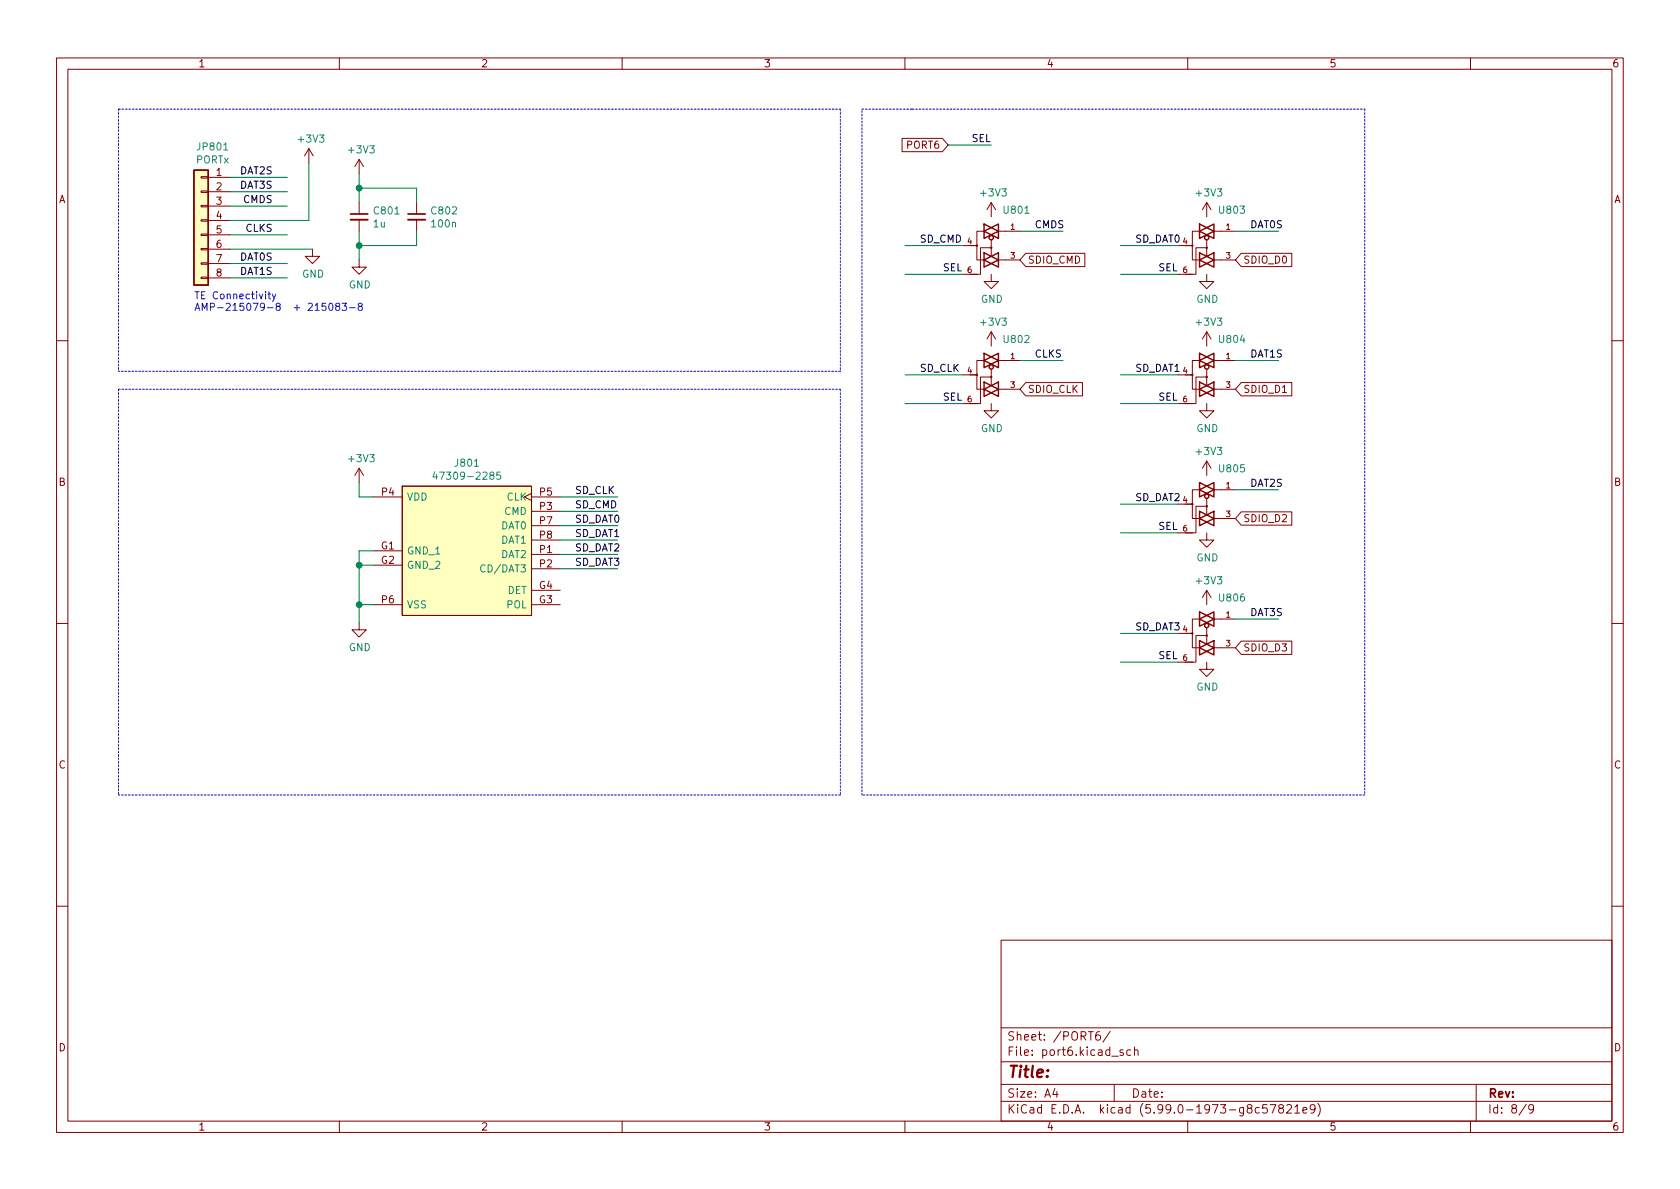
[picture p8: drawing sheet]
<svg xmlns="http://www.w3.org/2000/svg" width="297mm" height="210mm" viewBox="0 0 297 210" stroke-linecap="round" stroke-linejoin="round" font-family="sans-serif">
<g fill="none" stroke="#840000" stroke-width=".18">
<path d="M10 10.2h277v190.1h-277zM12 12.2h273v186.1h-273zM60 10.2v2M110 10.2v2M160 10.2v2M210 10.2v2M260 10.2v2M35.6 36.3h1.2v.3h-1.2zM35.6 33.8h1.2v.2h-1.2zM35.6 31.2h1.2v.3h-1.2zM35.6 38.9h1.2v.2h-1.2zM36.8 31.4h3.8"/>
<path d="M36.8 33.9h3.8M36.8 36.4h3.8M36.8 39h3.8M54.6 26.3l-.8 1.3M54.6 26.3v2.5M54.6 26.3l.8 1.3M63.5 28.2v2.5M63.5 35.8v2M63.5 38.9v2M63.5 28.2l-.8 1.3M63.5 28.2l.8 1.3M73.7 35.8v2"/>
<path d="M73.7 38.9v2M159.5 24.5h7.1l1 1.1-1 1.2h-7.1zM175.3 35.8l-.8 1.3M175.3 35.8v2.5M175.3 35.8l.7 1.3M213.4 35.8v2.5M213.4 35.8l-.8 1.3M213.4 35.8l.7 1.3M35.6 43.9h1.2v.3h-1.2zM35.6 46.5h1.2v.2h-1.2zM35.6 49h1.2v.3h-1.2zM35.6 41.4h1.2v.3h-1.2z"/>
<path d="M36.8 41.5h3.8M36.8 44.1h3.8M36.8 46.6h3.8M36.8 49.1h3.8M55.2 44.1v1.2h1.3l-1.3 1.3-1.2-1.3h1.2M63.5 46v1.2h1.3l-1.3 1.3-1.3-1.3h1.3M170.2 43.4h2.5M174 40.9h-1.3v5.1h1.3M175.3 48.5v1.3h1.2l-1.2 1.2-1.3-1.2h1.3M175.3 42.4v2.9M175.3 43.8h-1.9v4.7h-3.2M175.3 58.7v2.5"/>
<path d="M175.3 58.7l-.8 1.2M175.3 58.7l.7 1.2M176.5 46h3.8M176.5 40.9h3.8M181.4 44.8h10.4v2.3h-10.4l-1.1-1.1zM208.3 43.4h2.5M212.1 40.9h-1.3v5.1h1.3M213.4 48.5v1.3h1.2l-1.2 1.2-1.3-1.2h1.3M213.4 42.4v2.9M213.4 43.8h-1.9v4.7h-3.2M213.4 58.7v2.5M213.4 58.7l-.8 1.2"/>
<path d="M213.4 58.7l.7 1.2M214.6 46h3.8M214.6 40.9h3.8M219.5 44.8h8.9v2.3h-8.9l-1.1-1.1zM10 60.2h2M170.2 66.3h2.5M174 63.7h-1.3v5.1h1.3M175.3 65.3v2.9M175.3 66.7h-1.9v4.7h-3.2M175.3 71.4v1.2h1.2l-1.2 1.3-1.3-1.3h1.3M176.5 68.8h3.8M176.5 63.7h3.8"/>
<path d="M181.4 67.7h10v2.3h-10l-1.1-1.2zM208.3 66.3h2.5M212.1 63.7h-1.3v5.1h1.3M213.4 71.4v1.2h1.2l-1.2 1.3-1.3-1.3h1.3M213.4 65.3v2.9M213.4 66.7h-1.9v4.7h-3.2M214.6 68.8h3.8M214.6 63.7h3.8M219.5 67.7h8.9v2.3h-8.9l-1.1-1.2zM285 60.2h2M63.5 82.8v2.5M63.5 82.8l-.8 1.3"/>
<path d="M63.5 82.8l.8 1.3M66 97.4h5.1M66 99.9h5.1M66 87.9h5.1M71.1 86h22.9v22.8h-22.9zM94 87.2l-1.3 .7 1.3 .6M94 98h5.1M94 90.4h5.1M94 87.9h5.1M94 93h5.1M94 95.5h5.1M208.3 89.1h2.5"/>
<path d="M212.1 86.6h-1.3v5.1h1.3M213.4 88.1v3M213.4 89.5h-1.9v4.7h-3.2M213.4 94.2v1.3h1.2l-1.2 1.3-1.3-1.3h1.3M213.4 81.5v2.6M213.4 81.5l-.8 1.3M213.4 81.5l.7 1.3M214.6 91.7h3.8M214.6 86.6h3.8M219.5 90.5h8.9v2.4h-8.9l-1.1-1.2zM10 110.2h2M63.5 110.1v1.3h1.3l-1.3 1.2-1.3-1.2h1.3"/>
<path d="M66 106.9h5.1M94 106.9h5.1M94 104.4h5.1M94 100.6h5.1M208.3 112h2.5M212.1 109.5h-1.3v5h1.3M213.4 111v2.9M213.4 112.4h-1.9v4.7h-3.2M213.4 117.1v1.3h1.2l-1.2 1.2-1.3-1.2h1.3M213.4 104.4l-.8 1.3M213.4 104.4v2.5M213.4 104.4l.7 1.3"/>
<path d="M214.6 114.5h3.8M214.6 109.5h3.8M219.5 113.4h8.9v2.3h-8.9l-1.1-1.2zM285 110.2h2M10 160.2h2M177 166.3h108v32h-108zM285 160.2h2M60 198.3v2M110 198.3v2M160 198.3v2M177 194.8h108M177 191.8h108"/>
<path d="M177 187.8h108M177 181.8h108M186.5 192.5l-.4 1h1M186.9 193v1M194.4 182.4a.59 .59 0 0 0-.7 .7v.5l.2 .3h.4l.2-.1 .1-.5-.2-.2-.4-.1-.3 .3M196.3 182.4l-1.3 1.9M197 191.8v3M198.6 185.7l-.4-.1-.2 .2 .1 .3 .5 .1v.4h-.6M199.9 185.7l-.4-.1-.3 .3v.4l.2 .3h.5M200.6 185.8l.2-.2 .3 .1 .1 .9M200.6 185.1v1.5M210 198.3v2"/>
<path d="M222.6 195.9l-.4-.1-.3 .3v.4l.2 .3h.5M224 195.3h-.7l-.1 .7 .2-.1 .5 .1 .2 .2-.1 .5-.2 .1-.6-.1M224.6 195.3h1l-.7 1.5M226.4 196l-.3-.3v-.2l.3-.2 .4 .1 .1 .2v.2l-.7 .2-.1 .3v.2l.3 .3h.2l.3-.3v-.4l-.3-.1M227.5 195.5l.6-.2 .2 .2 .1 .3-1 1h1M228.9 195.8l.5-.5v1.5M228.9 196.8h.9M230.4 196.3l.7-.1-.1-.3-.4-.1-.2 .2v.8h.6M232.5 196l-.3 .3h-.3l-.3-.3 .2-.6 .4-.1 .2 .2a.99 .99 0 0 1-.3 1.3h-.3M233 195.1a1.72 1.72 0 0 1 0 2.3M260 198.3v2M261 191.8v6.5"/>
<path d="M269.9 195.3l-1.3 1.9M271.2 196l-.3 .3h-.3l-.3-.3 .1-.6 .5-.1 .2 .2a.99 .99 0 0 1-.4 1.3h-.3"/>
<circle cx="172.7" cy="43.4" r=".13"/>
<circle cx="175.3" cy="43.8" r=".13"/>
<circle cx="210.8" cy="43.4" r=".13"/>
<circle cx="213.4" cy="43.8" r=".13"/>
<circle cx="172.7" cy="66.3" r=".13"/>
<circle cx="175.3" cy="66.7" r=".13"/>
<circle cx="210.8" cy="66.3" r=".13"/>
<circle cx="213.4" cy="66.7" r=".13"/>
<circle cx="210.8" cy="89.1" r=".13"/>
<circle cx="213.4" cy="89.5" r=".13"/>
<circle cx="210.8" cy="112" r=".13"/>
<circle cx="213.4" cy="112.4" r=".13"/>
</g>
<g fill="none" stroke="#840000" stroke-width=".25">
<path d="M34.3 30.1h2.5v20.3h-2.5zM174 39.6l1.3 .7-1.3 .6zM212.1 39.6l1.3 .7-1.3 .6zM174 46l1.3 .6-1.3 .6zM174 44.7l1.3 .6-1.3 .7zM174 40.9l1.3 .6-1.3 .7zM175.3 46.6l1.2-.6v1.2zM175.3 45.3l1.2-.6v1.3zM175.3 41.5l1.2-.6v1.3zM175.3 40.3l1.2-.7v1.3zM212.1 46l1.3 .6-1.3 .6zM212.1 44.7l1.3 .6-1.3 .7z"/>
<path d="M212.1 40.9l1.3 .6-1.3 .7zM213.4 46.6l1.2-.6v1.2zM213.4 45.3l1.2-.6v1.3zM213.4 41.5l1.2-.6v1.3zM213.4 40.3l1.2-.7v1.3zM174 68.8l1.3 .7-1.3 .6zM174 67.6l1.3 .6-1.3 .6zM174 63.7l1.3 .7-1.3 .6zM174 62.5l1.3 .6-1.3 .6zM175.3 69.5l1.2-.7v1.3zM175.3 68.2l1.2-.6v1.2zM175.3 64.4l1.2-.7v1.3z"/>
<path d="M175.3 63.1l1.2-.6v1.2zM212.1 68.8l1.3 .7-1.3 .6zM212.1 67.6l1.3 .6-1.3 .6zM212.1 63.7l1.3 .7-1.3 .6zM212.1 62.5l1.3 .6-1.3 .6zM213.4 69.5l1.2-.7v1.3zM213.4 68.2l1.2-.6v1.2zM213.4 64.4l1.2-.7v1.3zM213.4 63.1l1.2-.6v1.2zM212.1 91.7l1.3 .6-1.3 .7zM212.1 90.4l1.3 .7-1.3 .6zM212.1 86.6l1.3 .6-1.3 .7z"/>
<path d="M212.1 85.3l1.3 .7-1.3 .6zM213.4 92.3l1.2-.6v1.3zM213.4 91.1l1.2-.7v1.3zM213.4 87.2l1.2-.6v1.3zM213.4 86l1.2-.7v1.3zM212.1 114.5l1.3 .7-1.3 .6zM212.1 113.3l1.3 .6-1.3 .6zM212.1 109.5l1.3 .6-1.3 .6zM212.1 108.2l1.3 .6-1.3 .7zM213.4 115.2l1.2-.7v1.3zM213.4 113.9l1.2-.6v1.2zM213.4 110.1l1.2-.6v1.2z"/>
<path d="M213.4 108.8l1.2-.6v1.3z"/>
<circle cx="175.3" cy="42" r=".38"/>
<circle cx="213.4" cy="42" r=".38"/>
<circle cx="175.3" cy="64.9" r=".38"/>
<circle cx="213.4" cy="64.9" r=".38"/>
<circle cx="213.4" cy="87.8" r=".38"/>
<circle cx="213.4" cy="110.6" r=".38"/>
</g>
<g fill="#ffffbf" stroke="#ffffbf" stroke-width=".18">
<path d="M71.1 86h22.9v22.8h-22.9z"/>
<path d="M34.3 30.1h2.5v20.3h-2.5z"/>
</g>
<path d="M76.9 83.4l-.3 .9h.7M77.2 83.9v.9M88.5 83.5h-.6l-.1 .6 .2-.1h.4l.1 .2v.4l-.2 .2-.5-.2M85.8 100a.6 .6 0 0 0-.9 .4 .6 .6 0 0 0 .6 .8l.3-.2" fill="none" stroke="#008484" stroke-width=".18"/>
<path d="M62 38.9h3M72.1 38.9h3.1" fill="none" stroke="#840000" stroke-width=".33"/>
<path d="M62 37.8h3M72.1 37.8h3.1" fill="none" stroke="#840000" stroke-width=".3"/>
<path d="M47.4 52h.5M47.5 51.6v1.1l.4 .1M48.2 52l.3 .8M48.8 52l-.5 1.2-.1 .1M57.6 53.6h-.6l-.1 .6 .2-.1 .4 .1 .1 .1v.5l-.2 .1-.5-.1M58.3 53.7l.1-.1a.68 .68 0 0 1 .5 .7 .68 .68 0 0 1-.5 .6l-.1-.1-.2-.4zM59.6 54.2l-.3-.3 .1-.2 .2-.1 .3 .1 .2 .2-.1 .1-.5 .2-.2 .2 .1 .4 .2 .1h.2l.3-.2-.1-.4-.2-.1M60.5 53.6h.8l-.4 .5 .3 .1v.6l-.2 .1-.5-.1M61.8 54.4h1M63.6 54.2l-.3-.3 .1-.2 .2-.1 .3 .1 .2 .2-.1 .1-.5 .2-.2 .2v.3l.3 .2h.2l.3-.2v-.3l-.3-.2" fill="none" stroke="#0000bf" stroke-width=".18"/>
<g fill="none" stroke="#0000bf" stroke-width=".18" stroke-dasharray=".3 .3">
<path d="M21 19.3v46.4M21 19.3h127.6M148.6 19.3v46.4M152.4 19.3h8.9M161.3 19.3h80M241.3 19.3v121.3M21 68.8v71.8M21 68.8h127.6M148.6 68.8v71.8M148.6 65.7h-127.6M148.6 140.6h-127.6M152.4 140.6v-121.3"/>
<path d="M241.3 140.6h-88.9"/>
</g>
<g fill="none" stroke="#008400" stroke-width=".18">
<path d="M40.6 36.4h10.2M40.6 33.9h10.2M40.6 31.4h10.2M54.6 28.8v10.2h-14M63.5 30.7v5.1M63.5 33.3h10.2v2.5M167.6 25.6h7.7M40.6 49.1h10.2M40.6 46.6h10.2M40.6 44.1h14.6M40.6 41.5h10.2M63.5 40.9v5.1"/>
<path d="M73.7 40.9v2.5h-10.2M160 43.4h10.2M160 48.5h10.2M180.3 40.9h7.7M198.1 43.4h10.2M198.1 48.5h10.2M218.4 40.9h7.7M160 66.3h10.2M160 71.4h10.2M180.3 63.7h7.7M198.1 66.3h10.2M198.1 71.4h10.2"/>
<path d="M218.4 63.7h7.7M63.5 99.9h2.5M63.5 85.3v2.6h2.5M66 97.4h-2.5v12.7M99.1 95.5h10.1M99.1 93h10.1M99.1 90.4h10.1M99.1 98h10.1M99.1 87.9h10.1M198.1 89.1h10.2M198.1 94.2h10.2M218.4 86.6h7.7"/>
<path d="M63.5 106.9h2.5M99.1 100.6h10.1M198.1 112h10.2M198.1 117.1h10.2M218.4 109.5h7.7"/>
</g>
<g fill="#008400" stroke="#008400" stroke-width=".18">
<circle cx="63.5" cy="43.4" r=".51"/>
<circle cx="63.5" cy="33.3" r=".51"/>
<circle cx="63.5" cy="99.9" r=".51"/>
<circle cx="63.5" cy="106.9" r=".51"/>
</g>
<text font-size="2.8" fill="#840000" x="178" y="190.6">Title:</text>
<g font-size="2.1" fill="#840000">
<text x="178" y="184">Sheet: /PORT6/</text>
<text x="178" y="186.7">File: port6.kicad_sch</text>
<text x="178" y="196.9">KiCad E.D.A. kicad (5.99.0-1973-g8c57821e9)</text>
<text x="178" y="194.1">Size: A4</text>
<text x="200" y="194.1">Date:</text>
<text x="263" y="194.1">Rev:</text>
<text x="263" y="196.9">Id: 8/9</text>
</g>
<g font-size="1.8" fill="#840000">
<text x="35" y="11.9">1</text>
<text x="85" y="11.9">2</text>
<text x="135" y="11.9">3</text>
<text x="185" y="11.9">4</text>
<text x="235" y="11.9">5</text>
<text x="285" y="11.9">6</text>
<text x="160.4" y="26.3">PORT6</text>
<text x="10.3" y="35.9">A</text>
<text x="38.2" y="31.1">1</text>
<text x="38.2" y="33.6">2</text>
<text x="285.3" y="35.9">A</text>
<text x="38.2" y="36.2">3</text>
<text x="38.2" y="38.7">4</text>
<text x="38.2" y="41.3">5</text>
<text x="38.2" y="43.8">6</text>
<text x="38.2" y="46.3">7</text>
<text x="181.7" y="46.6">SDIO_CMD</text>
<text x="219.8" y="46.6">SDIO_D0</text>
<text x="38.2" y="48.9">8</text>
<text x="181.7" y="69.5">SDIO_CLK</text>
<text x="219.8" y="69.5">SDIO_D1</text>
<text x="10.3" y="85.9">B</text>
<text x="67.5" y="87.6">P4</text>
<text x="95.4" y="87.6">P5</text>
<text x="285.3" y="85.9">B</text>
<text x="95.4" y="90.2">P3</text>
<text x="95.4" y="92.7">P7</text>
<text x="95.4" y="95.2">P8</text>
<text x="219.8" y="92.3">SDIO_D2</text>
<text x="67.4" y="97.1">G1</text>
<text x="67.4" y="99.7">G2</text>
<text x="95.4" y="97.8">P1</text>
<text x="95.4" y="100.3">P2</text>
<text x="67.5" y="106.7">P6</text>
<text x="95.3" y="106.7">G3</text>
<text x="95.3" y="104.1">G4</text>
<text x="219.8" y="115.2">SDIO_D3</text>
<text x="10.3" y="135.9">C</text>
<text x="285.3" y="135.9">C</text>
<text x="10.3" y="185.9">D</text>
<text x="285.3" y="185.9">D</text>
<text x="35" y="199.9">1</text>
<text x="85" y="199.9">2</text>
<text x="135" y="199.9">3</text>
<text x="185" y="199.9">4</text>
<text x="235" y="199.9">5</text>
<text x="285" y="199.9">6</text>
</g>
<g font-size="1.8" fill="#008484">
<text x="34.6" y="28.9">PORTx</text>
<text x="35" y="26.6">JP801</text>
<text x="52.9" y="25.2">+3V3</text>
<text x="61.8" y="27.1">+3V3</text>
<text x="173.5" y="34.7">+3V3</text>
<text x="211.6" y="34.7">+3V3</text>
<text x="66.1" y="40.2">1u</text>
<text x="66.2" y="37.9">C801</text>
<text x="76.4" y="37.9">C802</text>
<text x="76.4" y="40.2">100n</text>
<text x="177.6" y="37.8">U801</text>
<text x="215.7" y="37.8">U803</text>
<text x="53.4" y="49.1">GND</text>
<text x="61.6" y="51">GND</text>
<text x="173.4" y="53.5">GND</text>
<text x="211.5" y="53.5">GND</text>
<text x="173.5" y="57.6">+3V3</text>
<text x="211.6" y="57.6">+3V3</text>
<text x="177.6" y="60.6">U802</text>
<text x="215.7" y="60.6">U804</text>
<text x="173.4" y="76.4">GND</text>
<text x="211.5" y="76.4">GND</text>
<text x="61.8" y="81.7">+3V3</text>
<text x="80.6" y="82.5">J801</text>
<text x="211.6" y="80.4">+3V3</text>
<text x="215.7" y="83.5">U805</text>
<text x="71.9" y="88.5">VDD</text>
<text x="77.8" y="84.8">47309-2285</text>
<text x="89.6" y="88.5">CLK</text>
<text x="88.6" y="93.6">DAT0</text>
<text x="89.2" y="91.1">CMD</text>
<text x="71.9" y="98">GND_1</text>
<text x="71.9" y="100.6">GND_2</text>
<text x="85.6" y="101.2">CD/DAT3</text>
<text x="88.6" y="98.7">DAT2</text>
<text x="88.6" y="96.1">DAT1</text>
<text x="211.5" y="99.3">GND</text>
<text x="71.9" y="107.6">VSS</text>
<text x="89.6" y="107.6">POL</text>
<text x="89.7" y="105">DET</text>
<text x="211.6" y="103.3">+3V3</text>
<text x="215.7" y="106.4">U806</text>
<text x="61.6" y="115.1">GND</text>
<text x="211.5" y="122.1">GND</text>
</g>
<g font-size="1.8">
<text x="171.8" y="25.1">SEL</text>
<text x="42.5" y="30.8">DAT2S</text>
<text x="42.5" y="33.4">DAT3S</text>
<text x="43.1" y="35.9">CMDS</text>
<text x="43.4" y="41">CLKS</text>
<text x="182.9" y="40.3">CMDS</text>
<text x="221" y="40.3">DAT0S</text>
<text x="42.5" y="46.1">DAT0S</text>
<text x="162.6" y="42.9">SD_CMD</text>
<text x="166.7" y="48">SEL</text>
<text x="200.7" y="42.9">SD_DAT0</text>
<text x="204.8" y="48">SEL</text>
<text x="42.5" y="48.6">DAT1S</text>
<text x="162.6" y="65.7">SD_CLK</text>
<text x="182.9" y="63.2">CLKS</text>
<text x="200.7" y="65.7">SD_DAT1</text>
<text x="221" y="63.2">DAT1S</text>
<text x="166.7" y="70.8">SEL</text>
<text x="204.8" y="70.8">SEL</text>
<text x="101.6" y="87.3">SD_CLK</text>
<text x="101.6" y="89.9">SD_CMD</text>
<text x="200.7" y="88.6">SD_DAT2</text>
<text x="221" y="86.1">DAT2S</text>
<text x="101.6" y="92.4">SD_DAT0</text>
<text x="101.6" y="95">SD_DAT1</text>
<text x="204.8" y="93.7">SEL</text>
<text x="101.6" y="97.5">SD_DAT2</text>
<text x="101.6" y="100">SD_DAT3</text>
<text x="200.7" y="111.5">SD_DAT3</text>
<text x="221" y="108.9">DAT3S</text>
<text x="204.8" y="116.5">SEL</text>
</g>
<g font-size="1.8" fill="#0000bf">
<text x="34.3" y="52.9">TE Connectivity</text>
<text x="34.3" y="55">AMP-215079-8 + 215083-8</text>
</g>
<g font-size="1.4" fill="#840000">
<text x="178.7" y="40.6">1</text>
<text x="216.8" y="40.6">1</text>
<text x="171.1" y="43.2">4</text>
<text x="178.7" y="45.7">3</text>
<text x="209.2" y="43.2">4</text>
<text x="216.8" y="45.7">3</text>
<text x="171.1" y="48.3">6</text>
<text x="209.2" y="48.3">6</text>
<text x="178.7" y="63.5">1</text>
<text x="216.8" y="63.5">1</text>
<text x="171.1" y="66">4</text>
<text x="171.1" y="71.1">6</text>
<text x="178.7" y="68.6">3</text>
<text x="209.2" y="66">4</text>
<text x="209.2" y="71.1">6</text>
<text x="216.8" y="68.6">3</text>
<text x="209.2" y="88.9">4</text>
<text x="216.8" y="86.4">1</text>
<text x="209.2" y="94">6</text>
<text x="216.8" y="91.4">3</text>
<text x="209.2" y="111.8">4</text>
<text x="216.8" y="109.2">1</text>
<text x="209.2" y="116.8">6</text>
<text x="216.8" y="114.3">3</text>
</g>
</svg>
